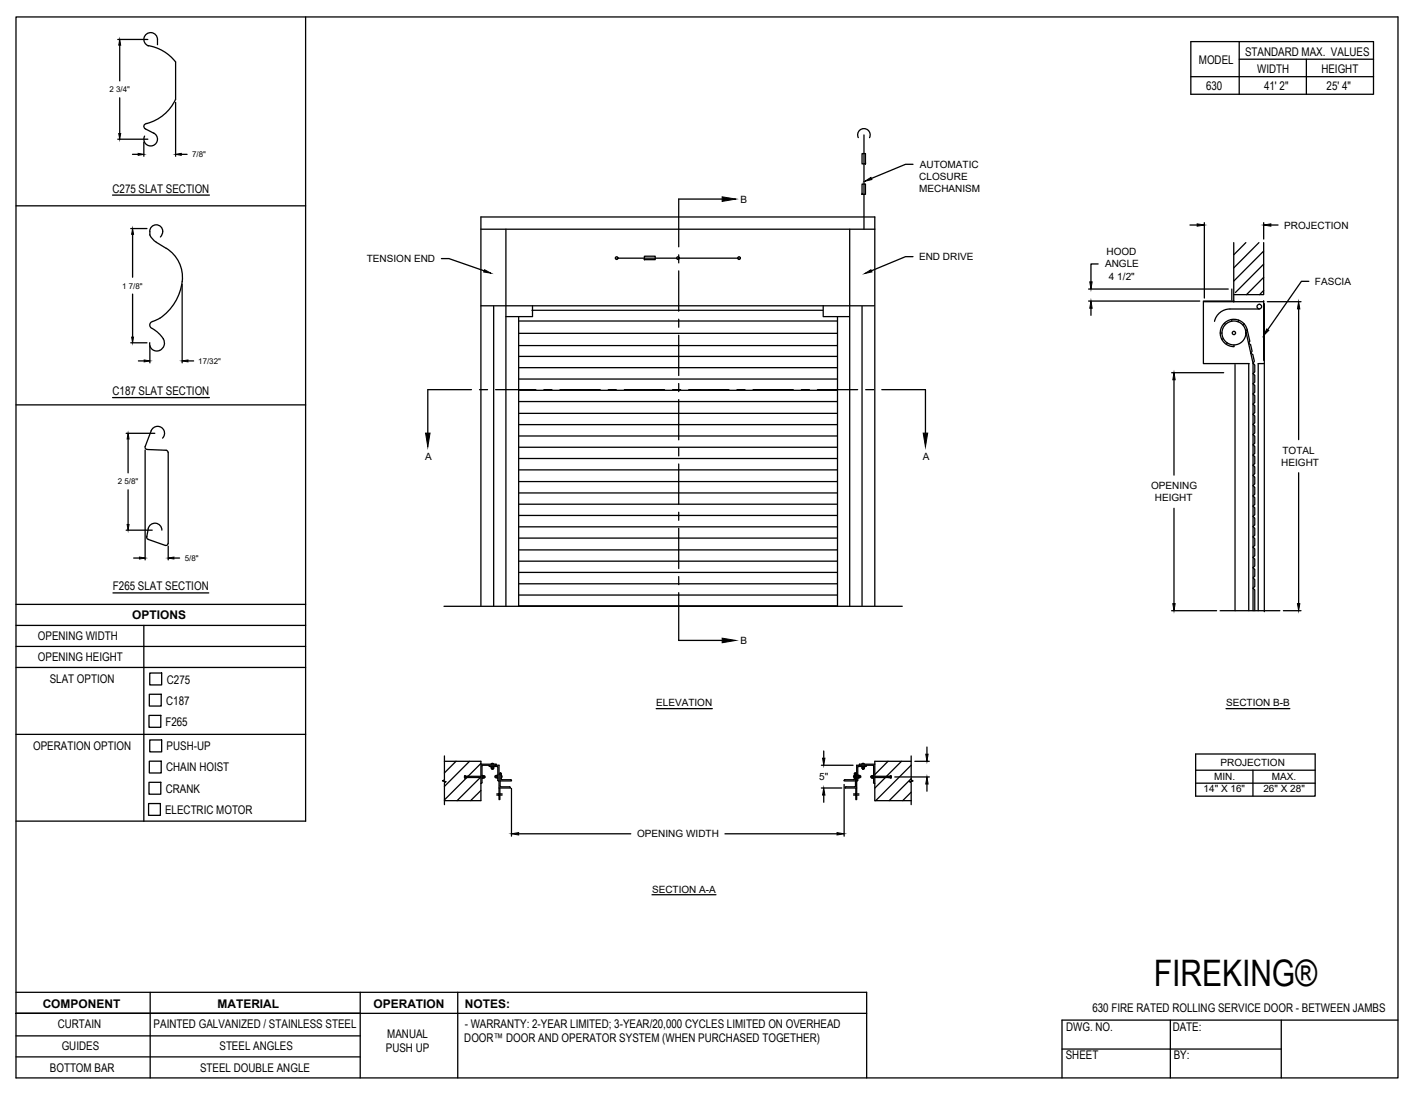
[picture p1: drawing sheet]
<svg xmlns="http://www.w3.org/2000/svg" width="279mm" height="216mm" viewBox="0 0 279 216" stroke-linecap="round" stroke-linejoin="round" font-family="sans-serif">
<!-- layer: ANNOTATIONS -->
<g fill="none" stroke="#000" stroke-width=".25">
<path d="M23.2 7.8h6M23.6 8.9v7.1M23.6 19.3v7.1M23.2 27.5h6M26.1 30.5h1.2M28.4 28v2.8M34.6 20.2v10.6M35.8 30.5h1.1M180.1 32.4h-1.4l-6.8 2.8M25.8 45.1h3.2M26.2 46.2v8.5M26.2 58v8.5"/>
<path d="M35.9 56.1v15.5M87.1 51h1.5l6.9 2.4M180.1 50.7h-1.4l-6.8 2.7M214.8 57h27.6M214.8 59.4h21.9M216.7 52.1h-1.4v3.5M234.8 44.4h1.4M237.6 43.9v14.9M249.3 43.9v3.3M250.1 59.5h6.6M250.8 44.4h1.4M258.3 55.5h-1.5l-6.7 9.6"/>
<path d="M25.8 67.6h3.2M27.3 71.2h1.1M29.6 68.2v3.4M37.1 71.2h1.1M215.3 60.8v1.4M231.2 73.6h10.2M231.6 75v18.8M256.2 61v25.8M24.9 85.5h5.6M25.3 86.6v6.7M25.3 96.7v6.8M28.6 88.8v21.7"/>
<path d="M256.2 93.3v25.8M24.9 104.6h5.1M26.4 110.1h1.1M33.2 107.8v2.7M34.3 110.1h1.1M231.6 100.3v18.8M129.5 139.8h11M231.2 120.5h8.9M241.9 139.8h12.6M253.2 120.5h3.5M100.9 155.6v9.4M162.1 155.5h4"/>
<path d="M162.1 151h6.2M162.5 148.2v1.4M162.5 156.9v1.4M166.6 154.8v10.2M176.6 153.3h6.8M180.5 150.2h2.9M182.9 147.4v1.4M182.9 154.7v1.4M235.9 148.8h23.6v8.3h-23.6zM235.9 152h23.6M235.9 154.6h23.6M247.2 152v5.1"/>
<path d="M102.3 164.5h22.2M128.7 176.6h12.6M143 164.5h22.2"/>
</g>
<!-- layer: SECTION CUTS -->
<g fill="none" stroke="#000" stroke-width=".25">
<path d="M142.5 39.3h-8.6v9.4M133.9 50.3v1.6M133.9 53.5v7.9M93 76.9h-8.6v8.6M94.6 76.9h1.6M97.8 76.9h7.9M107.3 76.9h1.6M110.5 76.9h7.9M120 76.9h1.6M123.2 76.9h7.9M132.7 76.9h1.6M133.9 63v1.6"/>
<path d="M133.9 66.2v7.9M133.9 75.7v1.6M133.9 78.9v7.9M135.9 76.9h7.9M145.4 76.9h1.6M148.6 76.9h7.9M158.1 76.9h1.6M161.3 76.9h7.9M170.8 76.9h1.6M174 76.9h8.6v8.6M133.9 88.4v1.6M133.9 91.6v7.9"/>
<path d="M133.9 101.1v1.6M133.9 104.3v7.9M133.9 113.8v1.6M133.9 117v9.4h8.6"/>
</g>
<path d="M142.5 38.8l2.7 .5-2.7 .5zM84 85.5h.9l-.5 2.7zM182.2 85.5h.8l-.4 2.7zM142.5 125.9l2.7 .5-2.7 .5z" fill="#000" stroke="#000" stroke-width=".2"/>
<!-- layer: ANNOTATIONS -->
<g fill="#000" stroke="#000" stroke-width=".2">
<path d="M23.6 7.8l.2 1.1h-.4zM23.4 26.4h.4l-.2 1.1zM27.3 30.3l1.1 .2-1.1 .1zM34.6 30.5l1.2-.2v.3zM170.6 35.8l1.3-.8 .1 .4zM26.2 45.1l.2 1.1h-.4zM95.6 53.2l1.3 .7-1.5-.2zM170.6 54l1.3-.8 .1 .5zM215 55.6h.5l-.2 1.4zM236.2 44.2l1.4 .2-1.4 .2zM249.3 44.4l1.5-.2v.4zM26 66.5h.4l-.2 1.1z"/>
<path d="M28.4 71l1.2 .2-1.2 .2zM35.9 71.2l1.2-.2v.4zM215.3 59.4l.2 1.4h-.5zM231.6 73.6l.3 1.4h-.5zM250 64.9l.4 .3-1.1 1zM256.2 59.5l.3 1.5h-.5zM25.3 85.5l.2 1.1h-.4zM25.1 103.5h.4l-.2 1.1zM27.5 109.9l1.1 .2-1.1 .2zM33.2 110.1l1.1-.2v.4zM231.4 119.1h.5l-.3 1.4zM256 119.1h.5l-.3 1.4z"/>
<path d="M162.5 155.5l.3 1.4h-.5zM162.3 149.6h.5l-.3 1.4zM182.7 148.8h.4l-.2 1.4zM182.9 153.3l.2 1.4h-.4zM100.9 164.5l1.4-.2v.5zM165.2 164.3l1.4 .2-1.4 .3z"/>
</g>
<!-- layer: 630 BETWEEN JAMBS -->
<g fill="none" stroke="#000" stroke-width=".25">
<path d="M169.4 27.2a1.24 1.24 0 0 1 1.1-1.8 1.24 1.24 0 0 1 1.1 1.8M170.1 36.3h.7v2.1h-.7zM170.1 38.4h.1M170.1 30.3h.7v2h-.7zM170.5 26.6v18.6M170.8 32.3h.1M94.9 45.2h77.7M99.8 45.2v74.5M121.7 50.9h24.1M127.1 50.6h2.2v.6h-2.2zM127.1 51.2h.1M167.7 45.2v74.5"/>
<path d="M237.6 59.5h11.7M243.1 57v2.2M243.4 47.9v11.7M243.5 59.4h-6.1v12.4h9.1M245.8 47.9l-2.4 2.4M248.4 47.9l-5 5M249.3 47.9v10.2h-5.8M249.3 59.4v11.7M249.3 49.6l-5.9 5.9M249.3 52.1l-5.5 5.6M249.3 54.7l-3.3 3.4M249.3 57.3l-.8 .8"/>
<path d="M249.5 59.9v60.8M94.9 60.3h77.6M97.4 60.5v59.1M102.3 62.5v57.2M102.4 79.2h62.8M102.4 77h62.8M102.4 74.8h62.8M102.4 72.6h62.8M102.4 70.3h62.8M102.4 63.4h62.8M102.4 65.8h62.8M102.4 68.2h62.7"/>
<path d="M105 61.2h57.3M105.1 60.3v2.2h-5.3M162.4 60.3v2.2h5.2M165.2 62.5v57.2M170.1 60.5v59.1M240.8 65.7h.3M241.4 66.8l-.3 .2M241.6 63.8l.2 .3M242.2 67.7l-.2 .2M243 63.1l.1 .3M243.7 71.9v48.6M244.4 63.2l-.1 .3"/>
<path d="M245.5 63.9l-.3 .2M246.1 65.1a2.7 2.7 0 0 0-3-2.1 2.7 2.7 0 0 0-2.3 2.9 2.7 2.7 0 0 0 2.7 2.5v-.3M246.1 65.1l-.3 .1 1.4 6.5v48.8M246.1 65.1l.5 2.3-.2 .4 .4 .2 .3 1.3-.3 .4 .4 .3 .3 1.3-.3 .4 .4 .3v1.4l-.4 .3 .4 .4v1.3l-.4 .3 .4 .4v1.3l-.4 .3 .4 .4v1.3l-.4 .4 .4 .3v1.3l-.4 .4M246.4 71.8v48.7M248.4 61a.46 .46 0 0 1-.3-.8 .46 .46 0 0 1 .8 .1 .46 .46 0 0 1-.4 .7M248.5 61h-5.8a3.1 3.1 0 0 0-3.1 2.4M249.5 71.8h-1.2v48.7M102.4 88.3h62.8M102.4 90.5h62.8M102.4 92.7h62.8M102.4 95h62.8"/>
<path d="M102.4 97.3h62.8M102.4 99.5h62.8M102.4 86h62.8M102.4 83.8h62.8M102.4 81.6h62.8M247.2 81.7l.4 .4v1.3l-.4 .4 .4 .3v1.3l-.4 .4 .4 .3v1.4l-.4 .3M247.2 87.8l.4 .3v1.4l-.4 .3M247.2 89.8l.4 .3v1.4l-.4 .3 .4 .3v1.4l-.4 .3 .4 .4v1.3l-.4 .3 .4 .4v1.3l-.4 .4 .4 .3v1.3l-.4 .4 .4 .3v1.4l-.4 .3 .4 .4v1.3l-.4 .3 .4 .4v1.3l-.4 .4 .4 .3v1.3l-.4 .4 .4 .3v1.4l-.4 .3 .4 .3v1.4l-.4 .3 .4 .4v1.3l-.4 .3 .4 .4v1.3l-.4 .4 .4 .3v4.1M87.6 119.7h90.4M94.9 119.6v-76.8h77.7v76.8M102.3 119.6h62.8M102.4 117.4h62.8"/>
<path d="M102.4 115.2h62.8M102.4 101.7h62.8M102.4 104h62.8M102.4 106.2h62.8M102.4 108.5h62.8M102.4 110.7h62.8M102.4 113h62.8M240.7 120.5h11.8M87.7 149.2v4.7l-.4 .2 .7 .2-.3 .1v4.4M87.7 150.2h7.2v7.8h-7.2M90 150.2l-2.3 2.3M91.7 153.2v.3z"/>
<path d="M92.1 153.5l-4.4 4.4M92.4 153.3h-.6v-.2l.5 .1v.2l-.5 .1v-.1h.6M92.6 150.2l-4.9 5M94.8 153.4l-4.6 4.6M94.9 150.8l3 .1M94.9 153.2h-2.5v.2h2.5M94.9 150.7l-2.5 2.5M94.9 156l-2 2M95.1 151.2v3.2l-.2 .2M95.1 153h.1v.6h-.1M95.2 153.1h.3v.4h-.3M95.2 153.2h.5v.2h-.5"/>
<path d="M95.2 151l-.1 .2M95.3 151h3.2v5.7M96.5 151l.1 .3h1.6v2.7l.3 .1M96.9 150.8a.31 .31 0 0 1 .5 0M96.9 151.3v.1h.6v-.1M96.9 151.4v.2h.5v-.2M97.1 151.4v.4h.2v-.4M97.9 150.9l-.2 .1M98 156.7h.5v.1l.1-.2v.1h.5M98 156.9h.5v.1l.1-.2v.1h.5M98.1 153.2h-.4v.2h.4M98.1 153h-.2v.5h.2"/>
<path d="M98.2 153h-.1v.5h.1M98.5 156.9v.9h.1v-.9M98.5 152.8h.1M98.5 152.7l.2 .2M98.6 155.5v1.2M98.7 154.1h2.2l-.1-.2-1.9-.1v-1.1l-.1-.2-.1 2.7 1.8 .1M98.9 153a.31 .31 0 0 1 0 .5M100.5 155.3l.2 .2h-2.2M166.9 155.3l-.1 .2h2.2M168.4 156.7h.5v-.1l.1 .2v-.1h.5M168.4 156.9h.5v-.1l.1 .2v-.1h.5M168.4 153.9h-1.7l-.1 .2h2.2"/>
<path d="M168.6 153a.31 .31 0 0 0 0 .5M168.6 152.7v1l-.2 .2M168.7 152.5l-.1 .2M168.7 152.5l.1 2.7-1.9 .1M168.9 156.9v.9h.1v-.9M168.9 155.5v1.2M168.9 152.7l-.1 .2M169 152.8h.1M169.2 153h.2v.5h-.2M169.4 153.2h.4v.2h-.4M169.4 153h.3v.5h-.3M169.6 150.9l.1 .1"/>
<path d="M170 150.8a.31 .31 0 0 1 .6 0M170 151.3v.1h.6v-.1M170.1 151.4v.2h.4v-.2M170.2 151.4v.4h.2v-.4M171 151l-.2 .3h-1.5l-.1 2.7-.2 .1M172.2 151l.2 .2M172.2 151h-3.2v5.7M172.3 153.2h-.5v.2h.5M172.3 153.1h-.3v.4h.3M172.4 154.4l.1 .2M172.4 153h-.1v.6h.1M172.4 151.2v3.3"/>
<path d="M172.5 154.6h.1M172.6 150.8l-3 .1M172.6 153.2h2.5v.2h-2.5M174.7 153.4l-2.1 2.1M175.1 153.3h.6v-.2l-.5 .1v.2l.5 .1v-.1h-.6M175.2 150.2l-2.6 2.7M175.8 153.2l.1 .3zM177.9 150.2l-3 3M179.8 149.2v4.7l.4 .2-.7 .2 .3 .1v4.4M179.8 150.2h-7.2v7.8h7.2M179.8 151l-7 7M179.8 153.7l-4.3 4.3"/>
<path d="M179.8 156.3l-1.7 1.7"/>
<circle cx="121.7" cy="50.9" r=".26"/>
<circle cx="133.8" cy="50.9" r=".26"/>
<circle cx="145.8" cy="50.9" r=".26"/>
<circle cx="243.5" cy="65.7" r="2.36"/>
<circle cx="243.5" cy="65.7" r=".33"/>
</g>
<!-- layer: DETAILS -->
<g fill="none" stroke="#000" stroke-width=".25">
<path d="M29.2 9a8.6 8.6 0 0 1 5.4 3.2v7.4M31.1 8.8a1.9 1.9 0 0 0-.8-2.3 1.34 1.34 0 0 0-1.8 .8 1.34 1.34 0 0 0 .8 1.8M34.6 19.6a8.7 8.7 0 0 1-5.6 4.8M29 24.4a.56 .56 0 0 0-.6 .4 .56 .56 0 0 0 .3 .6l1.7 .9M30.3 26.2a1.34 1.34 0 0 1 .6 1.8 1.34 1.34 0 0 1-1.8 .7 1.34 1.34 0 0 1-.6-1.8M29.5 45.6a1.31 1.31 0 0 1 2-1.1 1.31 1.31 0 0 1 .1 2.3M29.6 45.7a2.32 2.32 0 0 0 1.2 2.1l2 1.2M32.8 49a7.1 7.1 0 0 1 2.5 9.1l-.8 1.6a10.3 10.3 0 0 1-3 3.1M31.5 62.8l-1 .5a.8 .8 0 0 0-.9 .6 .8 .8 0 0 0 .4 .9 4.9 4.9 0 0 1 2.4 2.7 1.46 1.46 0 0 1-1.3 1.8 1.46 1.46 0 0 1-1.6-1.7M29.8 85l-1.2 3.1a.46 .46 0 0 0 .5 .6l3.7 .2 .3 .2 .1 .2M29.8 85a1.37 1.37 0 0 1 2-.6 1.37 1.37 0 0 1 .3 2.1M33.2 89.3v17.9"/>
<path d="M29 105.9v.3l.2 .2M29.2 106.4l3.4 1.2a.43 .43 0 0 0 .6-.4M31.9 104.6a1.37 1.37 0 0 0-1.2-1.3 1.37 1.37 0 0 0-1.5 1.1l-.3 1.6"/>
</g>
<!-- layer: TITLE BLOCK -->
<g fill="none" stroke="#000" stroke-width=".25">
<path d="M3.2 3.3h272.6v209.4h-272.6zM60.3 3.3v158.8h-57.1M235 8.2h36v10.4h-36zM235 15.1h36M244.5 11.7h26.5M244.5 8.2v10.4M22.2 38.5h19.1M3.2 40.6h57.1M3.2 79.9h57.1M22.2 78.5h19.1M3.2 119.3h57.1M22.3 117h18.9"/>
<path d="M3.2 127.6h57.1M3.2 131.7h57.1M3.2 123.4h57.1M28.4 123.4v38.7M29.5 137h2.3v2.3h-2.3zM29.5 132.8h2.4v2.4h-2.4zM3.2 144.9h57.1M29.3 158.6h2.3v2.3h-2.3zM29.4 141.2h2.3v2.3h-2.3zM29.4 154.4h2.3v2.3h-2.3zM29.5 150.2h2.3v2.3h-2.3zM29.5 146h2.4v2.4h-2.4z"/>
<path d="M3.2 195.8h167.8v16.9M29.6 195.8v16.9M71.1 200h-67.9h167.8M71.1 195.8v16.9M90.3 195.8v16.9M3.2 208.6h67.9M3.2 204.4h67.9M209.6 207h43.2M230.9 201.3v11.4M252.8 201.3v11.4M275.8 201.3h-66.2v11.4"/>
</g>
<!-- layer: 0 -->
<path d="M257.8 11.7v6.9" fill="none" stroke="#000" stroke-width=".25"/>
<text font-size="7.2" x="227.7" y="194.6">FIREKING®</text>
<g font-size="2.4">
<text x="245.7" y="11.1">STANDARD MAX. VALUES</text>
<text x="236.6" y="12.7">MODEL</text>
<text x="238" y="17.8">630</text>
<text x="248.1" y="14.4">WIDTH</text>
<text x="249.4" y="17.8">41' 2&quot;</text>
<text x="260.7" y="14.4">HEIGHT</text>
<text x="261.8" y="17.8">25' 4&quot;</text>
<text x="22.2" y="38">C275 SLAT SECTION</text>
<text x="22.2" y="78">C187 SLAT SECTION</text>
<text x="22.3" y="116.5">F265 SLAT SECTION</text>
<text x="26.1" y="122.1">OPTIONS</text>
<text x="7.5" y="126.4">OPENING WIDTH</text>
<text x="7.5" y="130.5">OPENING HEIGHT</text>
<text x="9.8" y="134.9">SLAT OPTION</text>
<text x="32.9" y="134.9">C275</text>
<text x="32.6" y="143.2">F265</text>
<text x="32.8" y="139">C187</text>
<text x="6.5" y="148.1">OPERATION OPTION</text>
<text x="32.9" y="148.1">PUSH-UP</text>
<text x="32.8" y="152.3">CHAIN HOIST</text>
<text x="32.6" y="160.6">ELECTRIC MOTOR</text>
<text x="32.7" y="156.4">CRANK</text>
<text x="8.4" y="198.9">COMPONENT</text>
<text x="11.4" y="202.8">CURTAIN</text>
<text x="30.3" y="202.9">PAINTED GALVANIZED / STAINLESS STEEL</text>
<text x="42.9" y="198.8">MATERIAL</text>
<text x="73.7" y="198.9">OPERATION</text>
<text x="91.7" y="202.9">- WARRANTY: 2-YEAR LIMITED; 3-YEAR/20,000 CYCLES LIMITED ON OVERHEAD</text>
<text x="91.7" y="198.9">NOTES:</text>
<text x="210.4" y="203.6">DWG. NO.</text>
<text x="215.5" y="199.8">630 FIRE RATED ROLLING SERVICE DOOR - BETWEEN JAMBS</text>
<text x="231.4" y="203.4">DATE:</text>
<text x="12.2" y="207.3">GUIDES</text>
<text x="43.3" y="207.2">STEEL ANGLES</text>
<text x="76.1" y="207.6">PUSH UP</text>
<text x="76.4" y="204.8">MANUAL</text>
<text x="91.6" y="205.7">DOOR™ DOOR AND OPERATOR SYSTEM (WHEN PURCHASED TOGETHER)</text>
<text x="210.3" y="209.1">SHEET</text>
<text x="231.6" y="209">BY:</text>
<text x="9.8" y="211.5">BOTTOM BAR</text>
<text x="39.5" y="211.6">STEEL DOUBLE ANGLE</text>
</g>
<g font-size="2">
<text x="181.4" y="35.5">CLOSURE</text>
<text x="181.5" y="33.1">AUTOMATIC</text>
<text x="146.1" y="40.1">B</text>
<text x="181.4" y="37.9">MECHANISM</text>
<text x="253.4" y="45.1">PROJECTION</text>
<text x="72.4" y="51.8">TENSION END</text>
<text x="181.3" y="51.4">END DRIVE</text>
<text x="218" y="52.8">ANGLE</text>
<text x="218.3" y="50.4">HOOD</text>
<text x="218.8" y="55.2">4 1/2&quot;</text>
<text x="259.5" y="56.2">FASCIA</text>
<text x="253.1" y="89.5">TOTAL</text>
<text x="83.9" y="90.8">A</text>
<text x="182.1" y="90.8">A</text>
<text x="252.8" y="91.9">HEIGHT</text>
<text x="227.1" y="96.5">OPENING</text>
<text x="227.9" y="98.9">HEIGHT</text>
<text x="146.1" y="127.2">B</text>
<text x="129.5" y="139.4">ELEVATION</text>
<text x="241.9" y="139.4">SECTION B-B</text>
<text x="161.6" y="154">5&quot;</text>
<text x="239.6" y="154">MIN.</text>
<text x="240.8" y="151.1">PROJECTION</text>
<text x="251" y="154">MAX.</text>
<text x="237.5" y="156.4">14&quot; X 16&quot;</text>
<text x="249.3" y="156.4">26&quot; X 28&quot;</text>
<text x="125.7" y="165.2">OPENING WIDTH</text>
<text x="128.7" y="176.2">SECTION A-A</text>
</g>
<g font-size="1.6">
<text x="21.6" y="18.2">2 3/4&quot;</text>
<text x="37.9" y="31">7/8&quot;</text>
<text x="24.1" y="56.9">1 7/8&quot;</text>
<text x="39.1" y="71.8">17/32&quot;</text>
<text x="23.3" y="95.5">2 5/8&quot;</text>
<text x="36.4" y="110.7">5/8&quot;</text>
</g>
</svg>
